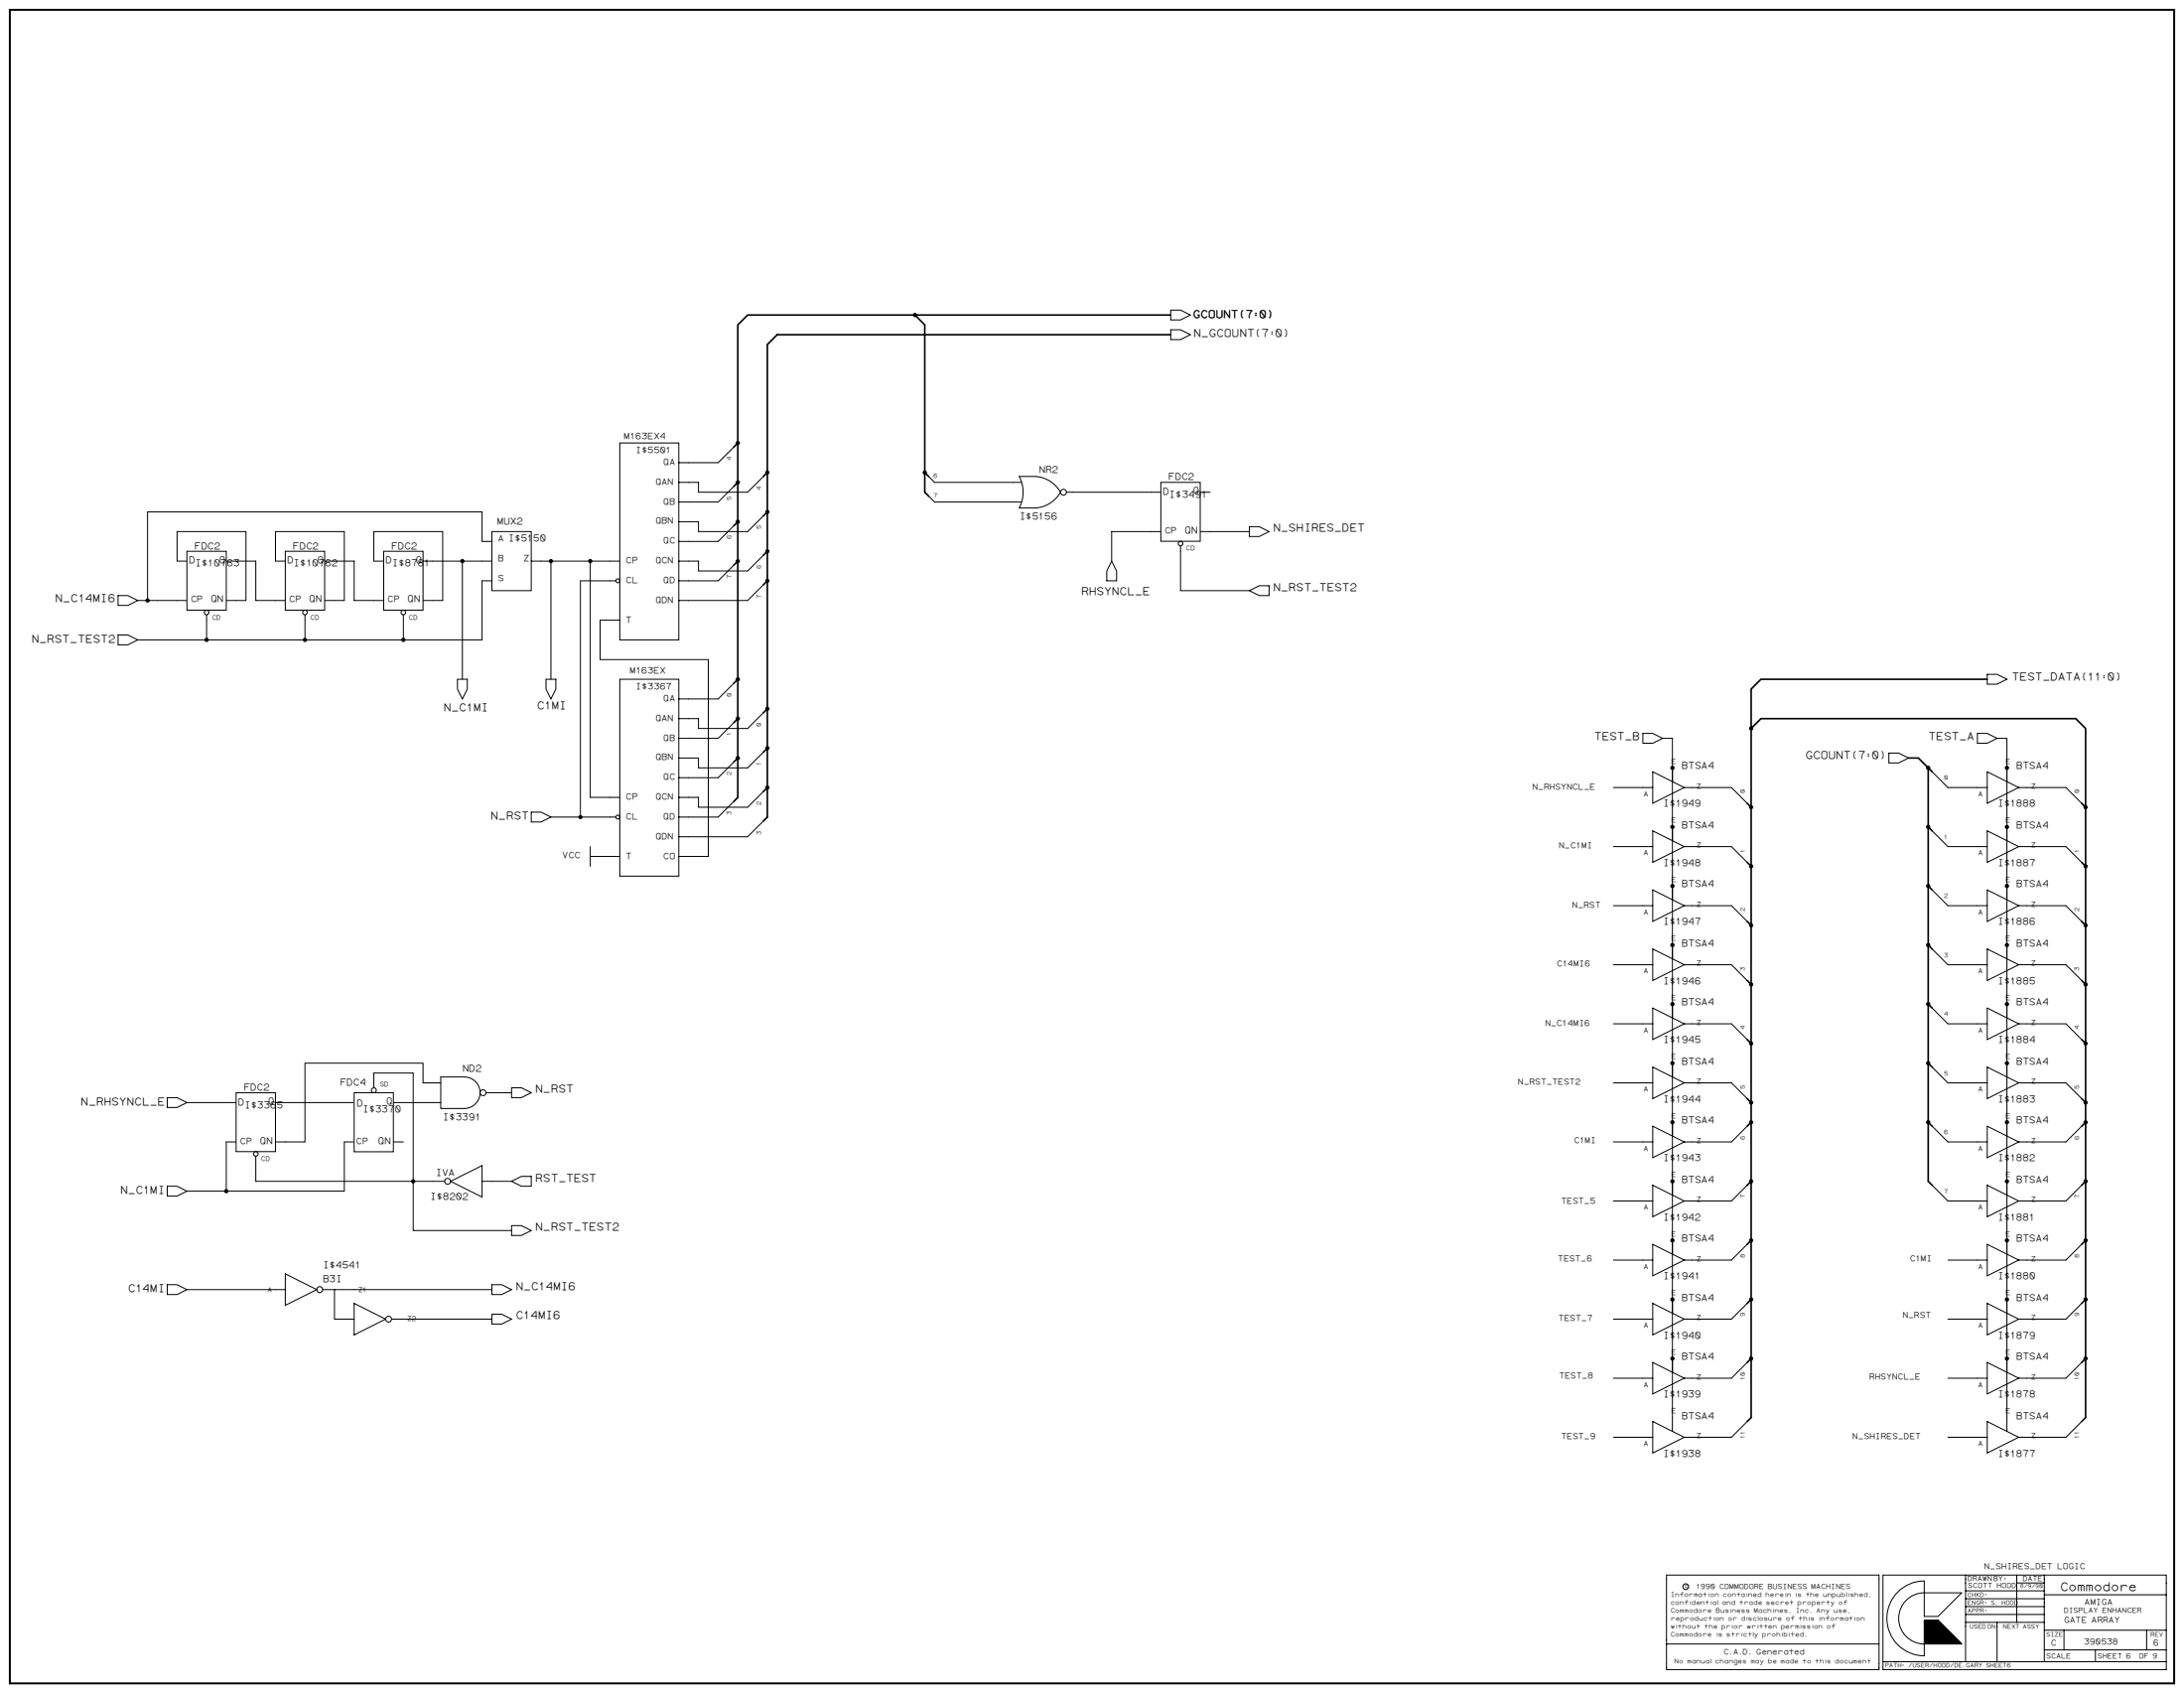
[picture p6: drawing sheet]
<svg xmlns="http://www.w3.org/2000/svg" width="1189mm" height="921mm" viewBox="0 0 1189 921" stroke-linecap="round" stroke-linejoin="round" font-family="sans-serif">
<path d="M5 5h1179v911h-1179z" fill="none" stroke="#fff" stroke-width=".54"/>
<path d="M5 5h1179v911h-1179z" fill="none" stroke="#000" stroke-width="1.1"/>
<g fill="none" stroke="#000" stroke-width=".54">
<path d="M375 252h16M375 262h5v6h27M375 273h16M509 273h43M509 262h43M584 268h43M262 295v-16h-182v48M375 284h5v5h27M375 295h16M627 289h-22v16M643 300v21h37M659 289h21"/>
<path d="M96 305v-16h38v38h-5M129 305h10v22h11M150 305v-16h37v38h-5M182 305h11v22h16M209 305h-5v-16h37v38h-11M230 305h32M252 305v65M262 316v32h-150v-11M295 305h37M300 305v65M321 305v129h11M332 316h-16v129"/>
<path d="M375 305h5v6h27M375 316h16M96 327h-21M166 337v11M220 337v11M332 337h-5v22h59v107h-11M375 327h32M75 348h37M297 370h6v5l-3 5-3-5zM375 391h5v5h27M375 380h16M894 399h6l5 3-5 2h-6z"/>
<path d="M375 412h5v6h27M375 402h16M905 402h5v369M1087 402h5v369M375 434h5v5h27M375 423h16M878 428h16M921 428h22M1060 428h16M1103 428h22M300 445h32M375 445h16"/>
<path d="M375 455h32M878 461h16M921 461h22M1060 461h16M1103 461h22M878 493h16M921 493h22M1060 493h16M1103 493h22M878 525h16M921 525h22M1060 525h16"/>
<path d="M1103 525h22M878 557h16M921 557h22M1060 557h16M1103 557h22M102 600h21M155 600h32M204 589v-5h21v85h53M220 600h16M236 589h-6v-11h-64v43h-11M268 595h10M878 589h16"/>
<path d="M921 589h22M1060 589h16M1103 589h22M123 621v27h64v-27M139 632v11h103M878 621h16M921 621h22M1060 621h16M1103 621h22M102 648h21M245 643l17-9v17zM262 643h16"/>
<path d="M278 643l6-3h5v5h-5zM878 653h16M921 653h22M1060 653h16M1103 653h22M878 686h16M921 686h22M1060 686h16M1103 686h22M102 702h48M193 702h75M220 718h48"/>
<path d="M878 718h16M921 718h22M1060 718h16M1103 718h22M878 750h16M921 750h22M1060 750h16M1103 750h22M878 782h16M921 782h22M1060 782h16M1103 782h22"/>
<path d="M1070 857v47M1098 857v26M1113 857v47M1033 866a20 20 0 0 0-4 22 20 20 0 0 0 18 13v-19h8l13 12h-21a14 14 0 0 1-13-13 14 14 0 0 1 13-14h21l-13 12h-8v-19a20 20 0 0 0-14 6zM1070 878h43M1070 874h43M1070 870h43M1070 866h43M1098 861h15M1113 868h66M907 894v14h116v-51h-116v37h116M1047 887h13"/>
<path d="M1047 883h9M1047 884h10M1047 885h11M1047 886h12M1047 888h14M1047 889h15M1047 890h17M1047 891h18M1047 892h19M1047 893h20M1047 882h9M1047 883h10"/>
<path d="M1047 884h11M1047 885h12M1047 886h13M1047 887h14M1047 890h16M1047 891h17M1047 892h18M1047 893h19M1047 894h20M1047 882h8M1047 888h15M1047 889h16"/>
<path d="M1047 894h21M1070 883h43M1087 883v21M1113 898h66M1113 887h66M1124 887v11M1141 898v6M1169 887v11M1025 904v4h154v-51h-154v47h154"/>
<circle cx="498" cy="171" r=".9"/>
<circle cx="402" cy="241" r=".9"/>
<circle cx="418" cy="257" r=".9"/>
<circle cx="503" cy="257" r=".9"/>
<circle cx="402" cy="262" r=".9"/>
<circle cx="418" cy="279" r=".9"/>
<circle cx="402" cy="284" r=".9"/>
<circle cx="418" cy="300" r=".9"/>
<circle cx="252" cy="305" r=".9"/>
<circle cx="300" cy="305" r=".9"/>
<circle cx="321" cy="305" r=".9"/>
<circle cx="402" cy="305" r=".9"/>
<circle cx="418" cy="316" r=".9"/>
<circle cx="80" cy="327" r=".9"/>
<circle cx="112" cy="348" r=".9"/>
<circle cx="166" cy="348" r=".9"/>
<circle cx="220" cy="348" r=".9"/>
<circle cx="402" cy="370" r=".9"/>
<circle cx="402" cy="391" r=".9"/>
<circle cx="418" cy="386" r=".9"/>
<circle cx="953" cy="396" r=".9"/>
<circle cx="402" cy="412" r=".9"/>
<circle cx="418" cy="407" r=".9"/>
<circle cx="910" cy="418" r=".9"/>
<circle cx="1050" cy="418" r=".9"/>
<circle cx="1092" cy="418" r=".9"/>
<circle cx="418" cy="428" r=".9"/>
<circle cx="953" cy="439" r=".9"/>
<circle cx="1135" cy="439" r=".9"/>
<circle cx="316" cy="445" r=".9"/>
<circle cx="910" cy="450" r=".9"/>
<circle cx="1050" cy="450" r=".9"/>
<circle cx="1092" cy="450" r=".9"/>
<circle cx="953" cy="471" r=".9"/>
<circle cx="1135" cy="471" r=".9"/>
<circle cx="910" cy="482" r=".9"/>
<circle cx="1050" cy="482" r=".9"/>
<circle cx="1092" cy="482" r=".9"/>
<circle cx="910" cy="514" r=".9"/>
<circle cx="953" cy="503" r=".9"/>
<circle cx="1050" cy="514" r=".9"/>
<circle cx="1092" cy="514" r=".9"/>
<circle cx="1135" cy="503" r=".9"/>
<circle cx="953" cy="536" r=".9"/>
<circle cx="1135" cy="536" r=".9"/>
<circle cx="910" cy="546" r=".9"/>
<circle cx="1050" cy="546" r=".9"/>
<circle cx="1092" cy="546" r=".9"/>
<circle cx="910" cy="578" r=".9"/>
<circle cx="953" cy="568" r=".9"/>
<circle cx="1050" cy="578" r=".9"/>
<circle cx="1092" cy="578" r=".9"/>
<circle cx="1135" cy="568" r=".9"/>
<circle cx="953" cy="600" r=".9"/>
<circle cx="1135" cy="600" r=".9"/>
<circle cx="910" cy="611" r=".9"/>
<circle cx="953" cy="611" r=".9"/>
<circle cx="1050" cy="611" r=".9"/>
<circle cx="1092" cy="611" r=".9"/>
<circle cx="1135" cy="611" r=".9"/>
<circle cx="123" cy="648" r=".9"/>
<circle cx="225" cy="643" r=".9"/>
<circle cx="244" cy="643" r="1.6"/>
<circle cx="910" cy="643" r=".9"/>
<circle cx="953" cy="643" r=".9"/>
<circle cx="1092" cy="643" r=".9"/>
<circle cx="1135" cy="643" r=".9"/>
<circle cx="910" cy="675" r=".9"/>
<circle cx="953" cy="675" r=".9"/>
<circle cx="1092" cy="675" r=".9"/>
<circle cx="1135" cy="675" r=".9"/>
<circle cx="910" cy="707" r=".9"/>
<circle cx="953" cy="707" r=".9"/>
<circle cx="1092" cy="707" r=".9"/>
<circle cx="1135" cy="707" r=".9"/>
<circle cx="910" cy="739" r=".9"/>
<circle cx="953" cy="739" r=".9"/>
<circle cx="1092" cy="739" r=".9"/>
<circle cx="1135" cy="739" r=".9"/>
<circle cx="918" cy="863" r="1.6"/>
</g>
<path d="M498 171h139M637 182h-214l-5 5v258M503 268v-91l-5-6h-91l-5 6v257M1082 370h-123l-6 5v396M953 396l6-5h171l5 5v375M1039 412h5l6 6v225" fill="none" stroke="#000" stroke-width=".89"/>
<g fill="#000">
<circle cx="498" cy="171" r=".9"/>
<circle cx="402" cy="241" r=".9"/>
<circle cx="418" cy="257" r=".9"/>
<circle cx="503" cy="257" r=".9"/>
<circle cx="402" cy="262" r=".9"/>
<circle cx="418" cy="279" r=".9"/>
<circle cx="402" cy="284" r=".9"/>
<circle cx="418" cy="300" r=".9"/>
<circle cx="252" cy="305" r=".9"/>
<circle cx="300" cy="305" r=".9"/>
<circle cx="321" cy="305" r=".9"/>
<circle cx="402" cy="305" r=".9"/>
<circle cx="418" cy="316" r=".9"/>
<circle cx="80" cy="327" r=".9"/>
<circle cx="112" cy="348" r=".9"/>
<circle cx="166" cy="348" r=".9"/>
<circle cx="220" cy="348" r=".9"/>
<circle cx="402" cy="370" r=".9"/>
<circle cx="402" cy="391" r=".9"/>
<circle cx="418" cy="386" r=".9"/>
<circle cx="953" cy="396" r=".9"/>
<circle cx="402" cy="412" r=".9"/>
<circle cx="418" cy="407" r=".9"/>
<circle cx="910" cy="418" r=".9"/>
<circle cx="1050" cy="418" r=".9"/>
<circle cx="1092" cy="418" r=".9"/>
<circle cx="418" cy="428" r=".9"/>
<circle cx="953" cy="439" r=".9"/>
<circle cx="1135" cy="439" r=".9"/>
<circle cx="316" cy="445" r=".9"/>
<circle cx="910" cy="450" r=".9"/>
<circle cx="1050" cy="450" r=".9"/>
<circle cx="1092" cy="450" r=".9"/>
<circle cx="953" cy="471" r=".9"/>
<circle cx="1135" cy="471" r=".9"/>
<circle cx="910" cy="482" r=".9"/>
<circle cx="1050" cy="482" r=".9"/>
<circle cx="1092" cy="482" r=".9"/>
<circle cx="910" cy="514" r=".9"/>
<circle cx="953" cy="503" r=".9"/>
<circle cx="1050" cy="514" r=".9"/>
<circle cx="1092" cy="514" r=".9"/>
<circle cx="1135" cy="503" r=".9"/>
<circle cx="953" cy="536" r=".9"/>
<circle cx="1135" cy="536" r=".9"/>
<circle cx="910" cy="546" r=".9"/>
<circle cx="1050" cy="546" r=".9"/>
<circle cx="1092" cy="546" r=".9"/>
<circle cx="910" cy="578" r=".9"/>
<circle cx="953" cy="568" r=".9"/>
<circle cx="1050" cy="578" r=".9"/>
<circle cx="1092" cy="578" r=".9"/>
<circle cx="1135" cy="568" r=".9"/>
<circle cx="953" cy="600" r=".9"/>
<circle cx="1135" cy="600" r=".9"/>
<circle cx="910" cy="611" r=".9"/>
<circle cx="953" cy="611" r=".9"/>
<circle cx="1050" cy="611" r=".9"/>
<circle cx="1092" cy="611" r=".9"/>
<circle cx="1135" cy="611" r=".9"/>
<circle cx="123" cy="648" r=".9"/>
<circle cx="225" cy="643" r=".9"/>
<circle cx="910" cy="643" r=".9"/>
<circle cx="953" cy="643" r=".9"/>
<circle cx="1092" cy="643" r=".9"/>
<circle cx="1135" cy="643" r=".9"/>
<circle cx="910" cy="675" r=".9"/>
<circle cx="953" cy="675" r=".9"/>
<circle cx="1092" cy="675" r=".9"/>
<circle cx="1135" cy="675" r=".9"/>
<circle cx="910" cy="707" r=".9"/>
<circle cx="953" cy="707" r=".9"/>
<circle cx="1092" cy="707" r=".9"/>
<circle cx="1135" cy="707" r=".9"/>
<circle cx="910" cy="739" r=".9"/>
<circle cx="953" cy="739" r=".9"/>
<circle cx="1092" cy="739" r=".9"/>
<circle cx="1135" cy="739" r=".9"/>
</g>
<path d="M209 300h21v32h-21z" fill="#fff"/>
<g fill="none" stroke="#000" stroke-width=".54">
<path d="M209 300h21v32h-21zM150 305h5M177 305h5M150 327h5M177 327h5M220 334v3M1082 367h5l5 3-5 2h-5z"/>
<circle cx="220" cy="333" r="1.3"/>
</g>
<path d="M155 300h22v32h-22z" fill="#fff"/>
<g fill="none" stroke="#000" stroke-width=".54">
<path d="M155 300h22v32h-22zM96 305h6M123 305h6M64 324h6l5 3-5 2h-6zM96 327h6M123 327h6M166 334v3M64 345h6l5 3-5 3h-6zM249 370h5v5l-2 5-3-5zM1076 399h6l5 3-5 2h-6zM278 667h6l5 2-5 3h-6z"/>
<circle cx="166" cy="333" r="1.3"/>
</g>
<path d="M102 300h21v32h-21z" fill="#fff"/>
<g fill="none" stroke="#000" stroke-width=".54">
<path d="M102 300h21v32h-21zM112 334v3M289 442h6l5 3-5 2h-6zM91 597h5l6 3-6 3h-5zM123 600h6M150 600h5M123 621h6M150 621h5M91 645h5l6 3-6 3h-5z"/>
<circle cx="112" cy="333" r="1.3"/>
</g>
<path d="M129 595h21v32h-21z" fill="#fff"/>
<g fill="none" stroke="#000" stroke-width=".54">
<path d="M337 241h33v107h-33zM370 252h5M370 273h5M370 262h5M506 270l3 3M262 295h6M268 289h21v32h-21zM370 295h5M370 284h5M262 305h6M262 316h6M289 305h6"/>
<path d="M332 305h5M332 316h3M370 305h5M370 316h5M332 337h5M370 327h5M337 370h33v107h-33zM370 391h5M370 380h5M370 412h5M370 402h5M332 434h5"/>
<path d="M370 434h5M370 423h5M332 445h3M370 445h5M370 455h5M321 466h16M321 461v10M370 466h5M129 595h21v32h-21zM187 600h6M204 589v3M214 600h6"/>
<path d="M139 629v3M187 621h6M214 621h6"/>
<circle cx="336" cy="316" r="1.1"/>
<circle cx="336" cy="445" r="1.1"/>
<circle cx="204" cy="593" r="1.3"/>
<circle cx="139" cy="628" r="1.2"/>
</g>
<path d="M503 268l3 2" fill="none" stroke="#000" stroke-width=".89"/>
<path d="M193 595h21v32h-21z" fill="#fff"/>
<g fill="none" stroke="#000" stroke-width=".54">
<path d="M637 179h6l5 3-5 3h-6zM637 169h6l5 2-5 3h-6zM400 243l-9 9M416 259l-9 9M506 259l3 3M555 259h9a17 17 0 0 1 13 9 17 17 0 0 1-13 8h-9a18 18 0 0 0 0-17zM400 265l-9 8M552 262h4M552 273h4M581 268h3M627 268h5M653 268h6"/>
<path d="M400 286l-9 9M416 281l-9 8M627 289h5M653 289h6M680 287h5l6 2-6 3h-5zM400 307l-9 9M416 302l-9 9M416 318l-9 9M400 372l-9 8M400 393l-9 9M416 388l-9 8M400 415l-9 8"/>
<path d="M416 409l-9 9M900 420l17 8-17 9zM910 418v7M1028 410h6l5 2-5 3h-6zM1052 420l8 8M1082 420l17 8-17 9zM1092 418v7M400 436l-9 9M416 431l-9 8M894 428h6M917 428h4M943 428l8 9"/>
<path d="M1076 428h6M1099 428h4M1125 428l8 9M416 447l-9 8M900 452l17 9-17 8zM910 450v7M1052 452l8 9M1082 452l17 9-17 8zM1092 450v7M894 461h6M917 461h4M943 461l8 8"/>
<path d="M1076 461h6M1099 461h4M1125 461l8 8M894 493h6M900 484l17 9-17 8zM910 482v8M917 493h4M943 493l8 8M1052 484l8 9M1076 493h6M1082 484l17 9-17 8zM1092 482v8"/>
<path d="M1099 493h4M1125 493l8 8M900 516l17 9-17 8zM910 514v8M1052 516l8 9M1082 516l17 9-17 8zM1092 514v8M894 525h6M917 525h4M943 525l8 8M1076 525h6M1099 525h4"/>
<path d="M1125 525l8 8M894 557h6M900 548l17 9-17 9zM910 546v8M917 557h4M943 557l8 9M1052 548l8 9M1076 557h6M1082 548l17 9-17 9zM1092 546v8M1099 557h4M1125 557l8 9"/>
<path d="M910 578v8M1092 578v8M193 595h21v32h-21zM236 589h4M236 600h4M240 586h13a9 9 0 0 1 8 9 9 9 0 0 1-8 8h-13zM265 595h3M278 592h6l5 3-5 2h-6zM894 589h6M900 581l17 8-17 9zM917 589h4M943 589l8 9"/>
<path d="M1052 581l8 8M1076 589h6M1082 581l17 8-17 9zM1099 589h4M1125 589l8 9M900 613l17 8-17 9zM910 611v7M951 613l-8 8M1052 613l8 8M1082 613l17 8-17 9zM1092 611v7M1133 613l-8 8"/>
<path d="M894 621h6M917 621h4M1076 621h6M1099 621h4M894 653h6M900 645l17 8-17 9zM910 643v7M917 653h4M951 645l-8 8M1052 645l8 8M1076 653h6M1082 645l17 8-17 9z"/>
<path d="M1092 643v7M1099 653h4M1133 645l-8 8M900 677l17 9-17 8zM910 675v7M951 677l-8 9M1082 677l17 9-17 8zM1092 675v7M1133 677l-8 9M91 699h5l6 3-6 2h-5zM155 693l17 9-17 8zM268 699h5l5 3-5 2h-5z"/>
<path d="M894 686h6M917 686h4M1076 686h6M1099 686h4M150 702h5M176 702h17M182 702v16h11M193 709l17 9-17 8zM213 718h7M268 715h5l5 3-5 2h-5zM894 718h6M900 709l17 9-17 8z"/>
<path d="M910 707v7M917 718h4M951 709l-8 9M1076 718h6M1082 709l17 9-17 8zM1092 707v7M1099 718h4M1133 709l-8 9M910 739v8M1092 739v8M894 750h6M900 741l17 9-17 8z"/>
<path d="M917 750h4M951 741l-8 9M1076 750h6M1082 741l17 9-17 8zM1099 750h4M1133 741l-8 9M900 773l17 9-17 9zM910 771v8M951 773l-8 9M1082 773l17 9-17 9zM1092 771v8M1133 773l-8 9"/>
<path d="M894 782h6M917 782h4M1076 782h6M1099 782h4"/>
<circle cx="579" cy="268" r="1.6"/>
<circle cx="263" cy="595" r="1.6"/>
<circle cx="174" cy="702" r="1.6"/>
<circle cx="212" cy="718" r="1.6"/>
</g>
<g fill="none" stroke="#000" stroke-width=".89">
<path d="M402 241l-2 2M418 257l-2 2M503 257l3 2M402 262l-2 3M418 279l-2 2M402 284l-3 2M418 300l-2 2M402 305l-2 2M418 316l-2 2M402 370l-2 2M402 391l-2 2M418 386l-2 2"/>
<path d="M402 412l-2 3M418 407l-2 2M1050 418l2 2M402 434l-2 2M418 428l-2 3M951 437l2 2M1133 437l2 2M418 445l-2 2M1050 450l2 2M951 469l2 2M1133 469l2 2M1050 482l2 2"/>
<path d="M951 501l2 2M1050 514l2 2M1133 501l2 2M951 533l2 3M1133 533l2 3M1050 546l2 2M951 566l2 2M1050 578l2 3M1133 566l2 2M951 598l2 2M1133 598l2 2M953 611l-2 2"/>
<path d="M1050 611l2 2M1135 611l-2 2M953 643l-2 2M1050 643l2 2M1135 643l-2 2M953 675l-2 2M1135 675l-2 2M953 707l-2 2M1135 707l-2 2M953 739l-2 2M1135 739l-2 2M953 771l-2 2"/>
<path d="M1135 771l-2 2"/>
</g>
<path d="M632 262h21v32h-21z" fill="#fff"/>
<g fill="none" stroke="#000" stroke-width=".54">
<path d="M632 262h21v32h-21zM643 297v3M605 305l3 6v5h-6v-5zM680 321l5-2h6v5h-6z"/>
<circle cx="643" cy="296" r="1.2"/>
</g>
<text font-size="6.5" x="1121" y="866">Commodore</text>
<g font-size="6">
<text x="649" y="173">GCOUNT(7:0)</text>
<text x="650" y="183">N_GCOUNT(7:0)</text>
<text x="693" y="289">N_SHIRES_DET</text>
<text x="589" y="324">RHSYNCL_E</text>
<text x="693" y="321">N_RST_TEST2</text>
<text x="30" y="327">N_C14MI6</text>
<text x="17" y="349">N_RST_TEST2</text>
<text x="1095" y="370">TEST_DATA(11:0)</text>
<text x="241" y="387">N_C1MI</text>
<text x="292" y="386">C1MI</text>
<text x="868" y="402">TEST_B</text>
<text x="1050" y="402">TEST_A</text>
<text x="983" y="413">GCOUNT(7:0)</text>
<text x="267" y="446">N_RST</text>
<text x="291" y="594">N_RST</text>
<text x="44" y="601">N_RHSYNCL_E</text>
<text x="291" y="643">RST_TEST</text>
<text x="65" y="649">N_C1MI</text>
<text x="291" y="669">N_RST_TEST2</text>
<text x="281" y="702">N_C14MI6</text>
<text x="70" y="703">C14MI</text>
<text x="281" y="718">C14MI6</text>
</g>
<g font-size="5.2">
<text x="566" y="257">NR2</text>
<text x="636" y="261">FDC2</text>
<text x="633" y="269">D</text>
<text x="649" y="269">Q</text>
<text x="636" y="271">I$3491</text>
<text x="271" y="285">MUX2</text>
<text x="555" y="283">I$5156</text>
<text x="645" y="290">QN</text>
<text x="106" y="299">FDC2</text>
<text x="159" y="299">FDC2</text>
<text x="213" y="299">FDC2</text>
<text x="103" y="307">D</text>
<text x="106" y="308">I$10763</text>
<text x="119" y="306">Q</text>
<text x="156" y="307">D</text>
<text x="160" y="308">I$10762</text>
<text x="173" y="306">Q</text>
<text x="210" y="307">D</text>
<text x="213" y="308">I$8781</text>
<text x="226" y="306">Q</text>
<text x="115" y="328">QN</text>
<text x="168" y="328">QN</text>
<text x="222" y="328">QN</text>
<text x="915" y="418">BTSA4</text>
<text x="1097" y="418">BTSA4</text>
<text x="905" y="439">I$1949</text>
<text x="1087" y="439">I$1888</text>
<text x="915" y="451">BTSA4</text>
<text x="1097" y="451">BTSA4</text>
<text x="905" y="471">I$1948</text>
<text x="1087" y="471">I$1887</text>
<text x="915" y="483">BTSA4</text>
<text x="1097" y="483">BTSA4</text>
<text x="905" y="503">I$1947</text>
<text x="1087" y="503">I$1886</text>
<text x="915" y="515">BTSA4</text>
<text x="1097" y="515">BTSA4</text>
<text x="905" y="535">I$1946</text>
<text x="1087" y="535">I$1885</text>
<text x="915" y="547">BTSA4</text>
<text x="1097" y="547">BTSA4</text>
<text x="905" y="567">I$1945</text>
<text x="1087" y="567">I$1884</text>
<text x="915" y="579">BTSA4</text>
<text x="1097" y="579">BTSA4</text>
<text x="252" y="583">ND2</text>
<text x="133" y="593">FDC2</text>
<text x="185" y="590">FDC4</text>
<text x="905" y="600">I$1944</text>
<text x="1087" y="600">I$1883</text>
<text x="130" y="601">D</text>
<text x="133" y="603">I$3365</text>
<text x="146" y="601">Q</text>
<text x="194" y="602">D</text>
<text x="197" y="605">I$3370</text>
<text x="210" y="601">Q</text>
<text x="241" y="610">I$3391</text>
<text x="915" y="611">BTSA4</text>
<text x="1097" y="611">BTSA4</text>
<text x="141" y="622">QN</text>
<text x="206" y="622">QN</text>
<text x="905" y="632">I$1943</text>
<text x="1087" y="632">I$1882</text>
<text x="237" y="640">IVA</text>
<text x="915" y="643">BTSA4</text>
<text x="1097" y="643">BTSA4</text>
<text x="234" y="652">I$8202</text>
<text x="905" y="664">I$1942</text>
<text x="1087" y="664">I$1881</text>
<text x="915" y="675">BTSA4</text>
<text x="1097" y="675">BTSA4</text>
<text x="176" y="690">I$4541</text>
<text x="176" y="697">B3I</text>
<text x="905" y="696">I$1941</text>
<text x="1087" y="696">I$1880</text>
<text x="915" y="708">BTSA4</text>
<text x="1097" y="708">BTSA4</text>
<text x="905" y="728">I$1940</text>
<text x="1087" y="728">I$1879</text>
<text x="915" y="740">BTSA4</text>
<text x="1097" y="740">BTSA4</text>
<text x="905" y="760">I$1939</text>
<text x="1087" y="760">I$1878</text>
<text x="915" y="772">BTSA4</text>
<text x="1097" y="772">BTSA4</text>
<text x="905" y="792">I$1938</text>
<text x="1087" y="792">I$1877</text>
</g>
<g font-size="4.8">
<text x="340" y="239">M163EX4</text>
<text x="346" y="246">I$5501</text>
<text x="361" y="253">QA</text>
<text x="357" y="264">QAN</text>
<text x="361" y="274">QB</text>
<text x="357" y="285">QBN</text>
<text x="634" y="290">CP</text>
<text x="271" y="295">A I$5150</text>
<text x="361" y="296">QC</text>
<text x="271" y="305">B</text>
<text x="285" y="305">Z</text>
<text x="341" y="306">CP</text>
<text x="357" y="306">QCN</text>
<text x="271" y="316">S</text>
<text x="341" y="317">CL</text>
<text x="361" y="317">QD</text>
<text x="104" y="328">CP</text>
<text x="157" y="328">CP</text>
<text x="211" y="328">CP</text>
<text x="357" y="328">QDN</text>
<text x="341" y="338">T</text>
<text x="343" y="366">M163EX</text>
<text x="346" y="375">I$3367</text>
<text x="361" y="381">QA</text>
<text x="357" y="392">QAN</text>
<text x="361" y="403">QB</text>
<text x="357" y="413">QBN</text>
<text x="361" y="424">QC</text>
<text x="341" y="435">CP</text>
<text x="357" y="435">QCN</text>
<text x="341" y="446">CL</text>
<text x="361" y="446">QD</text>
<text x="357" y="456">QDN</text>
<text x="306" y="467">VCC</text>
<text x="341" y="467">T</text>
<text x="361" y="467">CO</text>
<text x="131" y="622">CP</text>
<text x="194" y="622">CP</text>
</g>
<g font-size="4.5">
<text x="834" y="429">N_RHSYNCL_E</text>
<text x="849" y="461">N_C1MI</text>
<text x="856" y="494">N_RST</text>
<text x="847" y="526">C14MI6</text>
<text x="841" y="558">N_C14MI6</text>
<text x="826" y="590">N_RST_TEST2</text>
<text x="857" y="622">C1MI</text>
<text x="850" y="654">TEST_5</text>
<text x="848" y="686">TEST_6</text>
<text x="1040" y="686">C1MI</text>
<text x="848" y="718">TEST_7</text>
<text x="1036" y="717">N_RST</text>
<text x="849" y="750">TEST_8</text>
<text x="1017" y="751">RHSYNCL_E</text>
<text x="850" y="783">TEST_9</text>
<text x="1008" y="783">N_SHIRES_DET</text>
<text x="1080" y="854">N_SHIRES_DET LOGIC</text>
<text x="1135" y="873">AMIGA</text>
<text x="1124" y="883">GATE ARRAY</text>
<text x="1116" y="895">C</text>
<text x="1134" y="895">390538</text>
<text x="1172" y="895">6</text>
</g>
<text font-size="4.2" x="938" y="900">C.A.D. Generated</text>
<g font-size="3.9">
<text x="910" y="415">E</text>
<text x="1092" y="415">E</text>
<text x="924" y="429">Z</text>
<text x="1106" y="429">Z</text>
<text x="895" y="433">A</text>
<text x="1077" y="433">A</text>
<text x="910" y="448">E</text>
<text x="1092" y="448">E</text>
<text x="924" y="461">Z</text>
<text x="1106" y="461">Z</text>
<text x="895" y="465">A</text>
<text x="1077" y="465">A</text>
<text x="910" y="480">E</text>
<text x="1092" y="480">E</text>
<text x="895" y="497">A</text>
<text x="924" y="493">Z</text>
<text x="1077" y="497">A</text>
<text x="1106" y="493">Z</text>
<text x="910" y="512">E</text>
<text x="1092" y="512">E</text>
<text x="924" y="525">Z</text>
<text x="1106" y="525">Z</text>
<text x="895" y="530">A</text>
<text x="1077" y="530">A</text>
<text x="910" y="544">E</text>
<text x="1092" y="544">E</text>
<text x="924" y="557">Z</text>
<text x="1106" y="557">Z</text>
<text x="895" y="562">A</text>
<text x="1077" y="562">A</text>
<text x="910" y="576">E</text>
<text x="1092" y="576">E</text>
<text x="895" y="594">A</text>
<text x="924" y="590">Z</text>
<text x="1077" y="594">A</text>
<text x="1106" y="590">Z</text>
<text x="910" y="608">E</text>
<text x="1092" y="608">E</text>
<text x="924" y="622">Z</text>
<text x="1106" y="622">Z</text>
<text x="895" y="626">A</text>
<text x="1077" y="626">A</text>
<text x="910" y="640">E</text>
<text x="1092" y="640">E</text>
<text x="924" y="654">Z</text>
<text x="1106" y="654">Z</text>
<text x="895" y="658">A</text>
<text x="1077" y="658">A</text>
<text x="910" y="673">E</text>
<text x="1092" y="673">E</text>
<text x="924" y="686">Z</text>
<text x="1106" y="686">Z</text>
<text x="895" y="690">A</text>
<text x="1077" y="690">A</text>
<text x="910" y="705">E</text>
<text x="1092" y="705">E</text>
<text x="924" y="718">Z</text>
<text x="1106" y="718">Z</text>
<text x="895" y="722">A</text>
<text x="1077" y="722">A</text>
<text x="910" y="737">E</text>
<text x="1092" y="737">E</text>
<text x="895" y="755">A</text>
<text x="924" y="750">Z</text>
<text x="1077" y="755">A</text>
<text x="1106" y="750">Z</text>
<text x="910" y="769">E</text>
<text x="1092" y="769">E</text>
<text x="924" y="782">Z</text>
<text x="1106" y="782">Z</text>
<text x="895" y="787">A</text>
<text x="1077" y="787">A</text>
<text x="1071" y="860">DRAWNBY:</text>
<text x="1071" y="864">SCOTT HOOD</text>
<text x="1101" y="860">DATE</text>
<text x="923" y="864">1990 COMMODORE BUSINESS MACHINES</text>
<text x="1123" y="877">DISPLAY ENHANCER</text>
<text x="1114" y="902">SCALE</text>
<text x="1142" y="902">SHEET 6</text>
<text x="1164" y="902">OF 9</text>
</g>
<g font-size="3.6">
<text x="645" y="299">CD</text>
<text x="115" y="337">CD</text>
<text x="169" y="337">CD</text>
<text x="222" y="337">CD</text>
<text x="207" y="591">SD</text>
<text x="142" y="631">CD</text>
<text x="146" y="703">A</text>
<text x="195" y="703">Z1</text>
<text x="222" y="719">Z2</text>
</g>
<g font-size="3.5">
<text x="909" y="869">Information contained herein is the unpublished,</text>
<text x="917" y="864">c</text>
<text x="909" y="873">confidential and trade secret property of</text>
<text x="909" y="882">reproduction or disclosure of this information</text>
<text x="909" y="877">Commodore Business Machines, Inc. Any use,</text>
<text x="909" y="886">without the prior written permission of</text>
<text x="909" y="890">Commodore is strictly prohibited.</text>
<text x="911" y="905">No manual changes may be made to this document</text>
</g>
<g font-size="3.3">
<text x="398" y="251" transform="rotate(-90 398 251)">4</text>
<text x="508" y="260">6</text>
<text x="414" y="267" transform="rotate(-90 414 267)">4</text>
<text x="398" y="272" transform="rotate(-90 398 272)">5</text>
<text x="508" y="271">7</text>
<text x="398" y="293" transform="rotate(-90 398 293)">6</text>
<text x="414" y="288" transform="rotate(-90 414 288)">5</text>
<text x="414" y="310" transform="rotate(-90 414 310)">6</text>
<text x="398" y="315" transform="rotate(-90 398 315)">7</text>
<text x="414" y="326" transform="rotate(-90 414 326)">7</text>
<text x="398" y="379" transform="rotate(-90 398 379)">0</text>
<text x="414" y="395" transform="rotate(-90 414 395)">0</text>
<text x="398" y="400" transform="rotate(-90 398 400)">1</text>
<text x="414" y="416" transform="rotate(-90 414 416)">1</text>
<text x="398" y="422" transform="rotate(-90 398 422)">2</text>
<text x="1058" y="424">0</text>
<text x="950" y="432" transform="rotate(-90 950 432)">0</text>
<text x="1132" y="432" transform="rotate(-90 1132 432)">0</text>
<text x="398" y="443" transform="rotate(-90 398 443)">3</text>
<text x="414" y="438" transform="rotate(-90 414 438)">2</text>
<text x="414" y="454" transform="rotate(-90 414 454)">3</text>
<text x="1058" y="456">1</text>
<text x="950" y="464" transform="rotate(-90 950 464)">1</text>
<text x="1132" y="464" transform="rotate(-90 1132 464)">1</text>
<text x="1058" y="488">2</text>
<text x="950" y="496" transform="rotate(-90 950 496)">2</text>
<text x="1132" y="496" transform="rotate(-90 1132 496)">2</text>
<text x="1058" y="521">3</text>
<text x="950" y="528" transform="rotate(-90 950 528)">3</text>
<text x="1132" y="528" transform="rotate(-90 1132 528)">3</text>
<text x="1058" y="553">4</text>
<text x="950" y="560" transform="rotate(-90 950 560)">4</text>
<text x="1132" y="560" transform="rotate(-90 1132 560)">4</text>
<text x="1058" y="585">5</text>
<text x="950" y="592" transform="rotate(-90 950 592)">5</text>
<text x="1132" y="592" transform="rotate(-90 1132 592)">5</text>
<text x="1058" y="617">6</text>
<text x="950" y="620" transform="rotate(-90 950 620)">6</text>
<text x="1132" y="620" transform="rotate(-90 1132 620)">6</text>
<text x="950" y="652" transform="rotate(-90 950 652)">7</text>
<text x="1058" y="649">7</text>
<text x="1132" y="652" transform="rotate(-90 1132 652)">7</text>
<text x="950" y="684" transform="rotate(-90 950 684)">8</text>
<text x="1132" y="684" transform="rotate(-90 1132 684)">8</text>
<text x="950" y="717" transform="rotate(-90 950 717)">9</text>
<text x="1132" y="717" transform="rotate(-90 1132 717)">9</text>
<text x="950" y="751" transform="rotate(-90 950 751)">10</text>
<text x="1132" y="751" transform="rotate(-90 1132 751)">10</text>
<text x="950" y="783" transform="rotate(-90 950 783)">11</text>
<text x="1132" y="783" transform="rotate(-90 1132 783)">11</text>
<text x="1071" y="869">CHKD:</text>
<text x="1071" y="873">ENGR: S. HOOD</text>
<text x="1071" y="877">APPR:</text>
<text x="1072" y="886">USED ON</text>
<text x="1090" y="886">NEXT ASSY</text>
<text x="1114" y="890">SIZE</text>
<text x="1171" y="890">REV</text>
<text x="1026" y="907">PATH: /USER/HOOD/DE.GARY SHEET6</text>
</g>
<text font-size="3" x="1100" y="864">8/9/90</text>
</svg>
